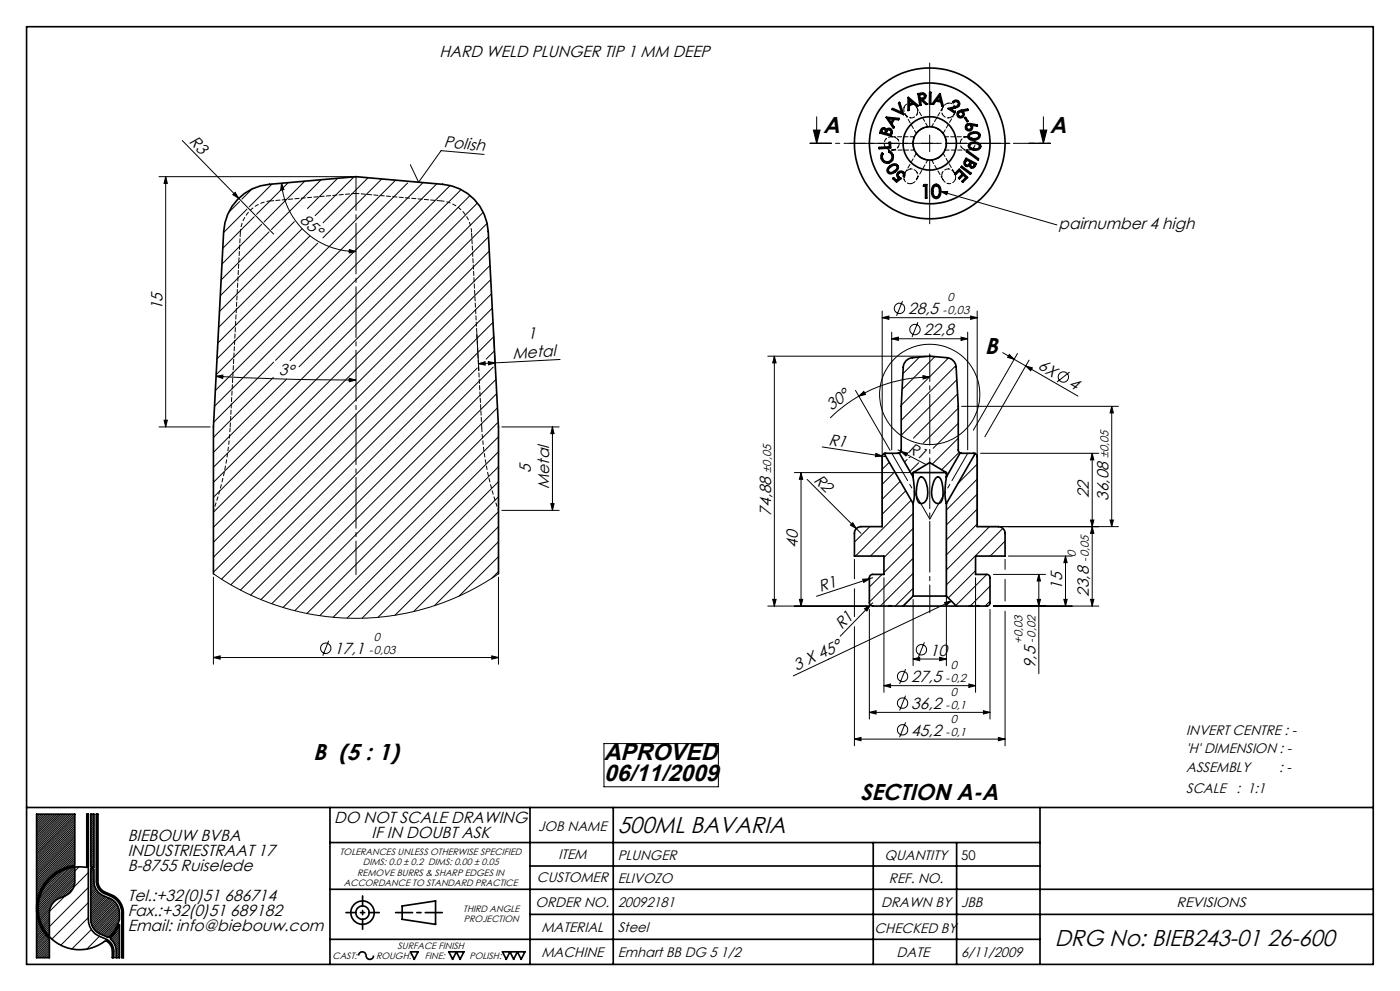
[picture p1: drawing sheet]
<svg xmlns="http://www.w3.org/2000/svg" width="420mm" height="297mm" viewBox="0 0 420 297" stroke-linecap="round" stroke-linejoin="round" font-family="sans-serif">
<g fill="none" stroke="#000" stroke-width=".3">
<path d="M278.9 18.9v19.1M244 39h2l-1 4zM245 35v8M312 39h2l-1 4zM313 35v8M47.7 52.9h58.1M49.7 52.9l.5 2.1h-1zM49.7 52.9v75M54.7 42.1l27.4 28.1M69.8 58.3l.8-.6 1 1.7zM75.6 56.6l-3 3.1M81.6 55.2l-6.8 6.8"/>
<path d="M84.5 54.9l.7 1.9-1 .2zM84.5 54.9a22.4 22.4 0 0 0 22.3 20.5M86.5 54.7l-9.5 9.5M91.4 54.3l-12.2 12.2M96.3 53.9l-14.9 14.9M101.3 53.4l-9.1 9.1M106.2 53l-11.7 11.6M110.4 53.3l-13.5 13.5M114.5 53.6l-17.6 17.7M118.7 54l-53.6 53.6M122.3 54.8l-57.5 57.5M126.8 54.8l-62.2 62.2"/>
<path d="M131.1 55.1l-66.8 66.7M135 55.6l-52.3 52.4M138.3 56.8l-51.3 51.3M141 58.6l-51.3 51.3M145.2 46.3l-12.9-1.1-6.7 9.4-2.5-5.2M254.8 43h19.1M276.4 43h5M278.9 40.5v5M278.9 48v19.1M282.2 57.4h2.1l-.3 1zM282.2 57.4l34.9 10M283.9 43h19.1"/>
<path d="M71.9 60.4l-3.4 3.3M74.1 62.7l-7 7M76.3 64.9l-9.4 9.5M78.5 67.2l-11.9 11.9M80.7 69.5l-14.3 14.4M88.3 66.4l-22.2 22.2M90.6 68.6l-24.7 24.7M93 70.7l-27.4 27.4M95.3 72.9l-30 29.9M104.8 74.8l2 .6-2 .4zM143.2 60.9l-79.2 79.1M145 63.6l-81 81"/>
<path d="M146.1 67l-82.1 82M146.5 71l-82.5 82.5M146.8 75.3l-82.8 82.7M147 79.5l-83 83M143.1 99.9l.6 11.1M147.2 83.8l-83.2 83.2M147.4 88.1l-83.4 83.4M147.7 92.4l-81.2 81.2M147.9 96.6l-78.6 78.7M148.1 99.7l.5 11.1M264.7 95.2l2-.5v1zM264.7 93.2v63.6"/>
<path d="M264.7 95.2h28.5M267.5 99.6v35.2M270.8 90.2l-1.8 4.4M275.4 96.6l-1.8 4.4M290.3 99.6v35.2M291.2 94.7l2 .5-2 .5zM293.2 93.2v63.6M64.8 112.8l2.1-.4-.1 1zM64.8 112.8l21 .8 21 .3M82 113.1l-18 18M82.1 108.5l-18 18M86 113.6l-22 22"/>
<path d="M104.8 113.4l2 .5-2 .5zM143.2 110.3l-68 68M143.5 109l2-.6 .1 1zM146.5 108.4l2 .4-2 .6zM148 110l-69.7 69.7M148.1 100.9l-76 75.9M148.3 105.2l-2.5 2.4M148.5 108.8l-5 .2M148.8 113.7l-67.3 67.2M149 118l-64.1 64.1M168 107.7l-19.5 1.1M230.3 106.7h47.6"/>
<path d="M232.3 106.7l.5 2.1h-1zM232.3 106.7v74.9M256.6 117l10.4 18M257.6 118.7l1.6-1.4 .4 .9zM257.6 118.7l-4.1 2.7-4.4 3.9M267.5 101.5l2-.5v1zM267.5 101.5h22.8M275.8 107l-4.9 5M276.9 112.6l2 .4-2 .6zM278.9 113a42.3 42.3 0 0 0-21.3 5.7M280.5 106.9l-9.9 9.8M284.6 107.3l-14.2 14.2"/>
<path d="M286.8 109.6l-16.4 16.4M287.1 113.8l-16.7 16.7M287.3 118.1l-13.3 13.2M288.3 101l2 .5-2 .5zM300.8 105.7l3.5 2M302.8 106.3l1.5 1.4-2-.6zM304.3 107.7l3.4 2M305.3 105.9l-13.3 23M307.7 109.7l2 .5-.5 .9zM307.7 109.7l15.7 9M308.7 107.9l-13.2 23M320.9 111.5l-3.8 3"/>
<path d="M47.7 127.9h15.3M49.2 125.9h1l-.5 2zM149.2 122.2l-60.8 60.8M149.5 126.5l-57.4 57.4M149.5 130.9l-53.6 53.6M149.5 135.4l-49.6 49.6M149.5 139.9l-45.4 45.3M150.5 127.9h17.2M165.7 127.9l.5 2.1h-1zM165.7 127.9v25.1M246.7 133.9l18 2.8M262.8 135.9l1.9 .8-2.1 .2z"/>
<path d="M264.7 136.7l1 .1M266.8 138.6l-2.1 2M269.4 134.8l8.4 4.4M270.3 135.3l2 .5-.5 .9zM272.1 137.7l-.7 .8M272.7 137.1h.1M275.6 138.7l-2.6 2.6M287.5 122.3l-10.5 10.6M287.5 126.9l-7.6 7.5M287.5 131.3l-7.8 7.8M287.8 135.5l-5.3 5.3M288.5 121.8h47"/>
<path d="M293.2 139.1l-5.8 5.7M294.2 135.9h35.4M327.7 135.9l.5 1.9h-1zM327.7 135.9v45.7M333.5 121.8l.5 2h-1zM333.5 121.8v36M149.5 144.4l-40.9 40.9M149.5 148.9l-36.1 36.1M149.5 153.3l-31 31.1M149.5 157.8l-25.4 25.5M150.5 153h17.2M165.2 151h1l-.5 2z"/>
<path d="M238.3 141.6h34.6M240.3 141.6l.5 2h-1zM240.3 141.6v40M242.1 143.7l16.2 16.1M255.1 157.4l.7-.7 1.1 1.7zM260.9 157.8l-4.6 4.7M268.4 141.4l-3.7 3.8M270.1 144.2l-5.4 5.4M271.7 147.1l-7 7M273.3 149.9l-16.7 16.7M273.9 153.9l-12.8 12.7M273.9 158.4l-8.7 8.7"/>
<path d="M293.2 143.6l-9.3 9.3M293.2 148.1l-9.3 9.2M293.2 152.6l-9.3 9.2M293.2 157.1l-9.3 9.2M294.2 157.8h41.3M296.9 157.8l-13 13M300.8 158.4l-16.9 16.9M327.2 155.9h1l-.5 1.9zM327.7 157.8l.5 2h-1zM333 155.9h1l-.5 1.9zM64 172l4.4 2.8 5.8 3.1 4.1 1.8 5.1 1.9 6.5 1.8 4.5 .9 6.7 .8 4.6 .2 4.5-.1 6.6-.6 6.6-1.2 5.9-1.5 5.1-1.8 4.7-2.1 4.5-2.3 5.9-3.7M64 173v26.1"/>
<path d="M149.5 173v26.1M149.5 162.3l-19.1 19.2M149.5 166.8l-11.8 11.8M149.5 171.3l-1.9 2M231.8 179.6h1l-.5 2zM239.8 179.6h1l-.5 2zM256.3 167.6v5.9M256.3 176.5v8.3M258.8 173.6l2.1-.1-1.8 1.1zM260.9 173.5l-15.9 5.2M261.8 173.1l-.9 .4M264.6 172.2l-3.8 3.7"/>
<path d="M265.2 173.1v34.4M273.9 179.6v19.9M273.9 162.8l-8.7 8.8M273.9 167.3l-13.1 13.1M273.9 171.8l-9.8 9.8M273.9 176.3l-5.3 5.3M283.9 161.4v38.1M292.7 173.1v34.4M292.7 171l-8.2 8.2M296.1 172.2l-9.4 9.3M297 175.7l-5.9 5.8M298 172.2h15.7"/>
<path d="M301.5 167.6v3M301.5 173.6v6.5M301.5 162.2l-4.4 4.4M302.5 166.6h19.2M311.1 179.6h1l-.5 2zM311.6 172.2l.5 1.9h-1zM311.6 172.2v29.7M319.2 179.6h.9l-.4 2zM319.7 166.6l.4 2h-.9zM319.7 166.6v15M327.2 179.6h1l-.5 2zM64 197.1l2-.5v1z"/>
<path d="M64 197.1h85.5M98.6 192l-1.8 4.5M147.5 196.6l2 .5-2 .5zM230.3 181.6h30.5M256.3 187.8v35.7M259.4 182.5l1.7-1.1-1 1.7zM260.8 182.6v32.9M261.1 181.4l-9 9.3M261.8 180.7l-.7 .7M273.9 197.5l2-.5v1zM273.9 197.5h10M277.3 192.5l-1.8 4.5"/>
<path d="M281.9 197l2 .5-2 .5zM283.4 180.5l2-.4-1.6 1.4zM285.4 180.1l-47.4 22.5M297 182.6v32.9M297 180.2l-1.5 1.4M298 181.6h31.6M301.5 183.2v40.3M260.8 213.5l2-.5v1zM260.8 213.5h36.2M265.2 205.5l2-.5v1zM265.2 205.5h27.5M271.7 216.5l-1.8 4.4"/>
<path d="M271.7 208.5l-1.8 4.4M271.7 200.5l-1.8 4.5M290.7 205l2 .5-2 .5zM295 213l2 .5-2 .5zM181.2 222.8h34.3v13h-34.3zM256.3 221.5l2-.5v1zM256.3 221.5h45.2M299.5 221l2 .5-2 .5zM11.5 244l-.5 .5M12 244l-1 1M12.6 244l-1.6 1.6M13.1 244l-2.1 2.2"/>
<path d="M13.7 244l-2.7 2.7M14.3 244l-3.3 3.3M14.8 244l-3.8 3.9M15.4 244l-4.4 4.4M15.9 244l-4.9 5M16.5 244l-5.5 5.6M17.1 244l-6.1 6.1M17.6 244l-6.6 6.6M18.2 244l-7.2 7.2M18.7 244l-7.7 7.8M19.3 244l-8.3 8.3M19.9 244l-8.9 8.9"/>
<path d="M20.4 244l-9.4 9.5M21 244l-10 10M21.6 244l-10.6 10.6M21.9 260l-10.3 10.2M22.1 244l-11.1 11.2M22.4 244.3l-11.4 11.4M22.4 244.8l-11.4 11.5M22.4 245.4l-11.4 11.4M22.4 245.9l-11.4 11.5M22.4 246.5l-11.4 11.4M22.4 247l-11.4 11.5M22.4 247.6l-11.4 11.5"/>
<path d="M22.4 248.2l-11.4 11.4M22.4 248.7l-11.4 11.5M22.4 249.3l-11.4 11.5M22.4 249.9l-11.4 11.4M22.4 250.4l-11.4 11.5M22.4 251l-11.4 11.4M22.4 251.5l-11.4 11.5M22.4 252.1l-11.4 11.5M22.4 252.7l-11.4 11.4M22.4 253.2l-11.4 11.5M22.4 253.8l-11.4 11.5M22.4 254.3l-11.4 11.5"/>
<path d="M22.4 254.9l-11.4 11.5M22.4 255.5l-6.8 6.8M22.4 256l-4.9 5M22.4 256.6l-3.8 3.9M22.4 257.1l-2.9 3M22.4 257.7l-2 2.1M22.4 258.3l-1.3 1.3M22.4 258.8l-.6 .7M22.4 260l-10.9 10.9M23.7 259.8l-12.2 12.3M26 244h.1M26.5 257l-.5 .5"/>
<path d="M26.5 248l-.5 .5M26.5 252.5l-.5 .5M27.7 244l-.5 .5M28.2 244.1l-1 1M28.2 244.7l-1 .9M28.2 245.8l-1 1M28.2 246.4l-1 .9M28.2 248.6l-1 1M28.2 249.2l-1 .9M28.2 249.7l-1 1M28.2 250.3l-1 .9M28.2 250.9l-1 .9"/>
<path d="M28.2 252l-1 .9M28.2 252.6l-1 .9M28.2 253.7l-1 .9M28.2 254.8l-1 .9M28.2 255.3l-1 1M28.2 255.9l-1 1M28.2 256.5l-1 .9M28.2 257l-1 1M28.2 257.6l-1 .9M28.2 258.2l-1 .9M28.2 258.7l-1 1M28.2 259.9l-.2 .1"/>
<path d="M28.2 245.2l-1 1M28.2 246.9l-1 1M28.2 247.5l-1 1M28.2 248l-1 1M28.2 251.4l-1 1M28.2 253.1l-1 1M28.2 254.2l-1 1M28.2 259.3l-.6 .6M29.4 249.7l-.5 .5M29.4 254.1l-.5 .5M29.4 245.2l-.5 .4M29.4 258.7l-.5 .4"/>
<path d="M11 272h.1M11 272.6h.1M11 271.4h.1M11 273.1h.1M11 273.6v.1M11.1 270.8l-.1 .1M11.1 274.1l-.1 .1M11.1 270.1l-.1 .2M11.2 274.6l-.2 .2M11.3 269.4l-.3 .3M11.3 275l-.3 .3M11.4 275.5l-.4 .4"/>
<path d="M11.5 268.7l-.5 .5M11.5 275.9l-.5 .6M11.7 276.4l-.7 .6M11.7 267.9l-.7 .7M11.8 276.8l-.8 .8M12 277.2l-1 1M12.1 266.9l-1.1 1.2M12.1 277.6l-1.1 1.1M12.3 278l-1.3 1.3M12.5 278.3l-1.5 1.6M12.7 265.8l-1.7 1.7M12.7 278.7l-1.7 1.7"/>
<path d="M12.9 279l-1.9 1.9M13.2 279.4l-2.2 2.1M13.4 279.7l-2.4 2.4M14 263.9l-3 3M14.8 273.8l-2.6 2.6M14.8 274.4l-2.5 2.4M14.8 274.9l-2.3 2.3M14.8 275.4l-2.1 2.2M14.8 276l-1.9 2M14.8 276.6l-1.7 1.7M14.8 277.1l-1.5 1.6M14.8 278.3l-1.1 1.1"/>
<path d="M14.8 278.8l-.8 .9M14.8 279.4l-.6 .6M14.8 280l-.3 .3M14.9 272.5l-3 3.1M15.2 271.7l-3.4 3.4M17.5 261.6l-4.3 4.2M18.7 260.9l-6.1 6.1M19.6 260.5l-7.4 7.5M20.5 260.3l-8.5 8.5M21.2 260.1l-9.5 9.4M22.3 265.1l-3.7 3.8M22.4 260.5l-10.9 11"/>
<path d="M22.4 261.7l-10.9 10.9M22.4 262.2l-10.9 11M22.4 262.8l-10.9 10.9M22.4 263.3l-10.8 10.9M22.4 263.9l-10.7 10.7M22.4 264.5l-4.8 4.8M26.5 261.5l-14.5 14.5M26.5 266l-13 13M26.5 270.5l-10.9 10.9M26.5 275l-8.3 8.3M27.4 278.6l-5.8 5.8M27.7 260.4l-.5 .4"/>
<path d="M28.1 260.5l-.9 .9M28.2 261.5l-1 1M28.2 262.1l-1 .9M28.2 263.2l-1 1M28.2 263.8l-1 .9M28.2 260.9l-1 1M28.2 262.6l-1 1M28.2 264.3l-1 1M28.3 264.8l-1.1 1M28.3 265.3l-1.1 1.1M28.5 265.7l-1.3 1.3M28.6 266.1l-1.4 1.4"/>
<path d="M28.8 266.5l-1.6 1.6M29 266.8l-1.8 1.8M29.3 267.2l-2.1 2M29.4 263.1l-.5 .5M29.6 267.4l-2.4 2.4M29.8 267.7l-2.6 2.6M30.2 268l-3 2.9M30.4 266.6l-.3 .3M30.5 268.2l-3.3 3.3M30.9 268.4l-3.7 3.6M31.3 268.6l-4.1 4M31.6 268.7l-4.4 4.5"/>
<path d="M32 268.9l-4.8 4.8M32.5 269.1l-5.3 5.1M32.8 269.2l-5.6 5.6M33.2 269.4l-6 6M33.4 268.1l-.4 .4M33.6 269.6l-6.4 6.3M33.9 269.8l-6.6 6.6M34.2 270.1l-6.8 6.8M34.3 279l-1.9 1.9M34.5 270.3l-6.9 7M34.8 270.6l-7.1 7.1M35 271l-7.1 7.1"/>
<path d="M35 277.7l-3 3M35.2 271.3l-7 7.1M35.4 271.7l-7 7M35.5 276.7l-3.9 3.9M35.6 272.1l-6.9 6.9M35.7 272.5l-6.7 6.8M35.8 273l-6.5 6.5M35.8 275.8l-4.6 4.6M35.8 273.5l-6.2 6.2M35.8 274.1l-5.8 5.8M35.8 274.6l-5.4 5.5M35.8 275.2l-5 5"/>
<path d="M35.8 277.5l-.3 .2M35.8 278l-.9 1M35.8 278.6l-2.7 2.7M35.8 279.1l-2.5 2.5M35.8 279.7l-2.2 2.2M35.9 270.1l-.4 .4M37 273.5l-.5 .4M37 278l-.5 .4M13.6 280l-2.6 2.6M13.9 280.3l-2.9 2.9M14.1 280.6l-3.1 3.2M14.4 280.9l-3.4 3.4"/>
<path d="M14.6 281.2l-3.6 3.7M14.8 280.5l-.1 .1M14.8 281.6l-3.8 3.9M14.8 282.2l-3.8 3.8M14.8 282.7l-3.8 3.9M14.8 283.3l-3.7 3.7M14.8 283.9l-3.1 3.1M14.8 284.4l-2.6 2.6M14.8 285l-2 2M14.8 285.6l-1.5 1.4M14.8 286.1l-.9 .9M14.8 286.7l-.3 .3"/>
<path d="M29.8 280.6l-3.8 3.8M32.8 282.1l-.3 .4M34.1 285.3l-.4 .5M35.8 280.2l-1.9 2M35.8 280.8l-1.7 1.7M35.8 281.4l-1.5 1.5M35.8 281.9l-1.3 1.4M35.8 282.5l-1.2 1.2M35.8 283.1l-1 1M35.8 283.6l-.9 1M35.8 284.2l-.9 .9M35.8 284.8l-.9 .9"/>
<path d="M35.8 285.3l-.9 1M35.8 285.9l-.9 .9M35.8 286.4l-.6 .6M35.8 287h.1M37 282.4l-.5 .5M37 286.9l-.1 .1"/>
<circle cx="269.9" cy="92.4" r="1.56"/>
<circle cx="274.5" cy="98.8" r="1.55"/>
<circle cx="278.9" cy="118.2" r="15"/>
<circle cx="319" cy="113" r="1.55"/>
<circle cx="97.7" cy="194.3" r="1.56"/>
<circle cx="276.4" cy="194.7" r="1.55"/>
<circle cx="270.8" cy="218.7" r="1.56"/>
<circle cx="270.8" cy="210.7" r="1.56"/>
<circle cx="270.8" cy="202.7" r="1.55"/>
</g>
<path d="M81.2 60.2a10 10 0 0 0-9.1 9.4M141.5 69.6a9.9 9.9 0 0 0-9.1-9.4M69 128.2a87.8 87.8 0 0 1-5 24.8M144.5 128.2a87.8 87.8 0 0 0 5 24.8" fill="none" stroke="#000" stroke-width=".3" stroke-dasharray="1.3 .6" stroke-linecap="butt"/>
<g fill="none" stroke="#000" stroke-width=".5">
<path d="M8 8h404v281h-404zM264.6 38.4l.3-.1a.85 .85 0 0 1 1 .7 .96 .96 0 0 1 1.3-.4 .96 .96 0 0 1 .4 1.3l-.3 .9-3.3-.9zM264.7 38.8a.69 .69 0 0 1 .9 .2 .69 .69 0 0 1-.1 .9l-1.1-.3zM265.9 35.1l3.8 .4-.1 .4-1.3-.2-.8 1.3 .7 1.1-.2 .3zM266.3 38.9l.3-.1a.87 .87 0 0 1 .8 .6 .87 .87 0 0 1-.3 1l-1.3-.4zM266.5 35.6l1.4 .1-.6 1zM267.6 32.8l.3-.3 2.6 1.2-.9-2.8 .3-.2 1.2 3.6zM272.5 29.2l3 2.5-.4 .2-1-.9-1.3 .7v1.2l-.4 .2zM272.8 29.9l1.1 .9-1.1 .5zM275.4 28.1l.7-.1a1.01 1.01 0 0 1 1.6 .5 1.01 1.01 0 0 1-1 1.3l1.5 1.4-.4 .1-1.5-1.4h-.2l.2 1.6-.3 .1zM275.8 28.4l.6-.1a.65 .65 0 0 1 1 .5 .65 .65 0 0 1-.8 .7l-.6 .1zM278.9 27.7h.4l-.1 3.5h-.4z"/>
<path d="M281.8 28.8l.4 1.4-1.2-.3zM281.9 28.1l1.1 3.7-.4-.1-.3-1.2-1.5-.2-.8 1-.4-.1zM285.8 30.6a1.11 1.11 0 0 1 1.8-.2 1.11 1.11 0 0 1-.5 1.8l-1.9 .5 1.4 .8-.3 .3-1.9-1.3a4.1 4.1 0 0 0 3-1 .78 .78 0 0 0-.3-1 .78 .78 0 0 0-1 .3zM287.4 33.5l.6-.3 2.3-.5 .1 .4-1.7 .3a1.05 1.05 0 0 1 .3 1.5 1.05 1.05 0 0 1-1.6 .1 1.05 1.05 0 0 1 0-1.5zM289.4 35.4l.3-.2 .7 1.1-.3 .2zM289.9 37.3a3.5 3.5 0 0 1 3.3 .2v.3l-1.7-.3a1.08 1.08 0 0 1-.2 1.5 1.08 1.08 0 0 1-1.5-.2 1.08 1.08 0 0 1 .1-1.5zM290.9 40l.5-.3a2.26 2.26 0 0 1 2.5 .5 1.34 1.34 0 0 1-1.5 1.7 1.3 1.3 0 0 1-1.5-.1 1.3 1.3 0 0 1-.4-1.4zM263.7 44.2l3.1-.2v-1.3h.3l.1 1.6-3.5 .3zM264.6 45.9l.3 .2a1.54 1.54 0 0 0 .5 2.2 1.54 1.54 0 0 0 2.2-.7 1.54 1.54 0 0 0-1-2.1l.1-.3a1.9 1.9 0 0 1 1.2 2.6 1.9 1.9 0 0 1-2.7 .9 1.9 1.9 0 0 1-.6-2.8zM266.7 50a1.64 1.64 0 0 1 2.8-.2 2.18 2.18 0 0 1-3 2.1l-.2-.3a1.14 1.14 0 0 1 .4-1.6zM266.9 50.2l.8-.5a1.04 1.04 0 0 1 1.4 0 1.8 1.8 0 0 1-2.4 1.9l-.1-.2a.91 .91 0 0 1 .3-1.2zM269.4 51.7a1.14 1.14 0 0 1 1.5-.2 1.14 1.14 0 0 1 .4 1.5l-.3-.2a.85 .85 0 0 0-.6-1.1 .85 .85 0 0 0-1 .6 .85 .85 0 0 0 .7 1l.3 .2-1.4 1-1.2-1 .3-.2 .9 .8 .8-.6-.2-.1a1.1 1.1 0 0 1-.2-1.7z"/>
<path d="M277.3 55.3h.7v4.1h-.3v-3.6h-.7zM279.9 55.7a1.3 1.3 0 0 1 1.5-.3 1.3 1.3 0 0 1 .8 1.3 2.13 2.13 0 0 1-1 2.7h-.7a2.66 2.66 0 0 1-.6-3.7zM280.4 55.8l.5-.1a2 2 0 0 1 .3 3.3l-.3 .1a1.61 1.61 0 0 1-1-2.3zM286.4 52.1l1.4-1.4 2.5 2.5-1.5 1.4-.2-.2 1.2-1.2-.8-.8-1.2 1.2-.2-.3 1.1-1.1-.9-1-1.2 1.1zM288.5 49.8l2.8 2.1-.2 .3-2.8-2.1zM289.8 47.4l3.1 1.7a1.33 1.33 0 0 1-1.6 1.2l-.4-.8a.97 .97 0 0 1-1.4 .2 .97 .97 0 0 1-.2-1.4zM289.9 47.9l1.2 .6-.2 .5a.7 .7 0 0 1-.5 .5 .7 .7 0 0 1-.7-.3l-.1-.6zM290.1 45.1l3.4 2.5-.1 .3-3.5-2.5zM290.8 43.1a2.13 2.13 0 0 1 3.4 .8 2.04 2.04 0 0 1-3.6 .1zM290.8 40.5a1.85 1.85 0 0 1 2.9 0 1.82 1.82 0 0 1-2.9 .8zM291.1 43.3l1.3-.4a1.25 1.25 0 0 1 1.5 1 1.74 1.74 0 0 1-3-.2zM291.5 48.7l1 .5-.3 .4a.57 .57 0 0 1-.7 .4 .57 .57 0 0 1-.3-.9z"/>
<path d="M265.3 135.9l-.4 .3-.2 .6v21h-6.4a1.99 1.99 0 0 0-2 2v6.8h8.9v5.6h-3.4a1.02 1.02 0 0 0-1 .9v7.6a1.02 1.02 0 0 0 1 .9h9.1M265.3 135.9l8.6 15M269.8 135.7l-4.5 .2M269.8 135.7l.6-.7a232.7 232.7 0 0 1 .6-25.5l.8-1.4 1.4-.8a27.8 27.8 0 0 1 12 .2l1.1 1 .5 1a221.1 221.1 0 0 1 .7 25.5l.5 .7M269.8 135.7l4.1 7.2M288 135.7l4.6 .2M288 135.7l-4.1 7.2M292.6 135.9l.6 .8v21.1h6.3a2.05 2.05 0 0 1 2 2v6.8h-8.8v5.6h3.3a.96 .96 0 0 1 1 .9v7.6a.96 .96 0 0 1-1 .9h-2.2M292.6 135.9l-8.7 15M273.9 142.9v.3a19.1 19.1 0 0 1 0 7.7M273.9 141.6h10M273.9 141.6v1.3"/>
<path d="M273.9 150.9v27.7M273.9 141.6l5-3 5 3M275.9 143.1l.5-.2a1.92 1.92 0 0 1 1.5 1.9 5.3 5.3 0 0 1-.5 5.8 1.34 1.34 0 0 1-1.5 .2 1.34 1.34 0 0 1-.8-1.2 9.6 9.6 0 0 1 .8-6.5zM280.9 143.1l.5-.2a1.32 1.32 0 0 1 1.1 1.3l.1 .6a7.1 7.1 0 0 1-.4 5.8 1.5 1.5 0 0 1-2.4-1 7.3 7.3 0 0 1 1.1-6.5zM283.9 142.9l-.1 .5a16.4 16.4 0 0 0 .1 7.5M283.9 141.6v1.3M283.9 150.9v27.7M64 172v-44.1l3.1-58.5a15 15 0 0 1 13.7-14.2l26-2.3 26 2.3a15 15 0 0 1 13.7 14.2l3 58.5v44.1M273.9 178.6h10M273.9 178.6l-3 3M283.9 178.6l3 3M266.8 181.6h.3"/>
<path d="M266.8 181.5v.1M270.9 181.6h16M286.9 181.6h4.7M290.9 181.6h.7M291.6 181.6h1.2M292.8 181.6h1M8 242h404M11 244h11.4v15.4a12.9 12.9 0 0 0-10.7 8.6 12.9 12.9 0 0 0 3.1 13.4v5.6h-3.8zM22.4 259.9v4.2a4.7 4.7 0 0 1-2.9 4.4l-1.8 .7a4.7 4.7 0 0 0-2.9 4.4v7.1M26 244h.5v31.6a5.6 5.6 0 0 0 3.4 5l1.7 .8a4 4 0 0 1 2.5 3.7v1.9h-.4v-1.9l-.3-1.4-.6-1-1.1-.8a12.4 12.4 0 0 1-19.8-6.6 12.4 12.4 0 0 1 14.1-15.3zM27.2 244h1v16l-1-.3zM28.9 244h.5v20.7l.2 .8 .8 1.1 1.2 .8 1.7 .7a5.9 5.9 0 0 1 3.7 5.5v13.4h-.5v-13.4a5.5 5.5 0 0 0-3.3-5l-1.8-.8a4.1 4.1 0 0 1-2.5-3.7z"/>
<path d="M99 242v47M99 252.5h213M159 242v47M159 259.5h153M184 242v47M262 252.5v36.5M287 252.5v36.5M312 242v47M27.2 260.2l1 .4v3.5a4.8 4.8 0 0 0 2.9 4.4l1.8 .7a4.8 4.8 0 0 1 2.9 4.4 6.5 6.5 0 0 1-.7 4l-.8 1.4-1.7 2.1-2.4-1.1a4.8 4.8 0 0 1-3-4.4zM35.8 277.1v9.9h-.9l-.2-3.1-.6-1.4-1.1-1.2 1.6-2zM99 266.5h313M120.6 271.5l10.1-1.5v7l-10.1-1.5z"/>
<path d="M159 274h253M99 281.5h213M107.6 286.4a1.16 1.16 0 0 1 1.3-1.1 1.16 1.16 0 0 1 1 1.4 1.13 1.13 0 0 0 1.2 .8 1.13 1.13 0 0 0 1-1.1M123.2 285.3h2.2l-1.1 2.2zM134.7 285.3h4.5l-1.2 2.2-1.1-2.2-1.1 2.2zM150.7 285.3h6.8l-1.1 2.2-1.2-2.2-1.1 2.2-1.1-2.2-1.1 2.2z"/>
<circle cx="288.2" cy="34.2" r=".74"/>
<circle cx="290.7" cy="38.1" r=".74"/>
<circle cx="278.9" cy="43" r="18.1"/>
<circle cx="278.9" cy="43" r="5"/>
<circle cx="278.9" cy="43" r="8"/>
<circle cx="278.9" cy="43" r="22.6"/>
<circle cx="108.8" cy="273.5" r="3.5"/>
<circle cx="108.8" cy="273.5" r="2"/>
</g>
<path d="M243 43h72M243 43h6.9M243 42.9h6.9M315 43h-6.8M315 42.9h-6.8" fill="none" stroke="#000" stroke-width=".3" stroke-dasharray="6.3 1.3 1.3 1.3"/>
<path d="M278.9 106v77.6" fill="none" stroke="#000" stroke-width=".3" stroke-dasharray="15.2 1.3 1.3 1.3" stroke-dashoffset="6.9"/>
<path d="M106.8 52.9v119.3" fill="none" stroke="#000" stroke-width=".3" stroke-dasharray="15.2 1.3 1.3 1.3" stroke-dashoffset="5.1"/>
<path d="M278.9 155.6l-11.4-19.8M278.9 155.6l11.4-19.8" fill="none" stroke="#000" stroke-width=".3" stroke-dasharray="15.2 1.3 1.3 1.3" stroke-dashoffset="5.7"/>
<g fill="none" stroke="#000" stroke-width=".3" stroke-dasharray="1.3 .6">
<path d="M271.2 32.2a1.92 1.92 0 0 1 2.2-1.3M271.2 32.2a2.55 2.55 0 0 0 2 3.1M271.5 34.1l3.4 5.9M273.2 35.3a1.82 1.82 0 0 0 1.9-1.1M275.1 34.2a2.52 2.52 0 0 0-1.7-3.3M276.4 38.7l-1.5 1.3a5.1 5.1 0 0 1 3.4-2l-1.9 .7M278.3 38l-3.3-5.9M281.4 38.7l-1.8-.7a4.9 4.9 0 0 1 3.3 2l-1.5-1.3M282.7 34.2a2.03 2.03 0 0 0 1.9 1.1M282.9 32.1l-3.4 5.9M284.4 30.9a1.87 1.87 0 0 1 2.2 1.3M284.4 30.9a2.52 2.52 0 0 0-1.7 3.3"/>
<path d="M284.6 35.3a2.55 2.55 0 0 0 2-3.1M106.8 58l-25.6 2.2M265.7 44.2a2.02 2.02 0 0 1 0-2.5M265.7 44.2a2.52 2.52 0 0 0 3.7-.1M267.5 45h6.8M269.4 44.1a1.9 1.9 0 0 0 0-2.2M269.4 41.9a2.56 2.56 0 0 0-3.7-.2M273.2 50.6a2.55 2.55 0 0 0-2 3.2M273.4 55a1.89 1.89 0 0 1-2.2-1.2M273.4 55a2.52 2.52 0 0 0 1.7-3.3M273.9 43l.4 2a5.3 5.3 0 0 1 0-4l-.4 2M274.3 41h-6.8"/>
<path d="M274.9 46l-3.4 5.9M275 53.8l3.3-5.9M275.1 51.7a1.98 1.98 0 0 0-1.9-1.1M276.4 47.3l1.9 .6a5.3 5.3 0 0 1-3.4-1.9l1.5 1.3M279.5 47.9l3.4 5.9M281.4 47.3l1.5-1.4a4.6 4.6 0 0 1-3.4 2l1.9-.6M282.7 51.7a2.52 2.52 0 0 0 1.7 3.3M282.9 40l3.4-5.9M283.5 45h6.8M283.9 43l-.4-2a4.9 4.9 0 0 1 0 4l.4-2M284.6 50.6h-.1a2 2 0 0 0-1.8 1.1M286.3 51.9l-3.4-6"/>
<path d="M286.6 53.8a1.98 1.98 0 0 1-2.2 1.2M286.6 53.8a2.55 2.55 0 0 0-2-3.2M288.4 41.9a2.07 2.07 0 0 0 0 2.2M288.4 44.1a2.52 2.52 0 0 0 3.7 .1M290.3 41h-6.8M292.1 41.7a1.9 1.9 0 0 1 0 2.5M292.1 41.7a2.56 2.56 0 0 0-3.7 .2M72.1 69.6l-3.1 58.6M132.4 60.2l-25.6-2.2M144.5 128.2l-3-58.6"/>
</g>
<path d="M118.7 273.5h14" fill="none" stroke="#000" stroke-width=".5" stroke-dasharray="6.3 1.3 1.3 1.3" stroke-dashoffset="1.3"/>
<path d="M103.8 273.5h10M108.8 278.5v-10" fill="none" stroke="#000" stroke-width=".5" stroke-dasharray="6.3 1.3 1.3 1.3" stroke-dashoffset="3.3"/>
<g fill="#000">
<path d="M69.8 58.3l.8-.6 1 1.7zM282.2 57.4h2.1l-.3 1zM262.8 135.9l1.9 .8-2.1 .2zM270.3 135.3l2 .5-.5 .9zM255.1 157.4l.7-.7 1.1 1.7zM258.8 173.6l2.1-.1-1.8 1.1zM259.4 182.5l1.7-1.1-1 1.7zM283.4 180.5l2-.4-1.6 1.4z"/>
<path d="M49.7 52.9l.5 2.1h-1zM49.2 125.9h1l-.5 2z"/>
<path d="M84.5 54.9l.7 1.9-1 .2zM104.8 74.8l2 .6-2 .4z"/>
<path d="M244 39h2l-1 4zM312 39h2l-1 4z"/>
<path d="M264.7 95.2l2-.5v1zM291.2 94.7l2 .5-2 .5z"/>
<path d="M64.8 112.8l2.1-.4-.1 1zM104.8 113.4l2 .5-2 .5z"/>
<path d="M143.5 109l2-.6 .1 1zM146.5 108.4l2 .4-2 .6z"/>
<path d="M267.5 101.5l2-.5v1zM288.3 101l2 .5-2 .5z"/>
<path d="M276.9 112.6l2 .4-2 .6zM257.6 118.7l1.6-1.4 .4 .9z"/>
<path d="M307.7 109.7l2 .5-.5 .9zM302.8 106.3l1.5 1.4-2-.6z"/>
<path d="M165.7 127.9l.5 2.1h-1zM165.2 151h1l-.5 2z"/>
<path d="M327.7 135.9l.5 1.9h-1zM327.2 155.9h1l-.5 1.9zM327.7 157.8l.5 2h-1zM327.2 179.6h1l-.5 2zM311.6 172.2l.5 1.9h-1zM311.1 179.6h1l-.5 2zM319.7 166.6l.4 2h-.9zM319.2 179.6h.9l-.4 2z"/>
<path d="M333 155.9h1l-.5 1.9zM333.5 121.8l.5 2h-1z"/>
<path d="M64 197.1l2-.5v1zM147.5 196.6l2 .5-2 .5z"/>
<path d="M239.8 179.6h1l-.5 2zM240.3 141.6l.5 2h-1zM231.8 179.6h1l-.5 2zM232.3 106.7l.5 2.1h-1z"/>
<path d="M260.8 213.5l2-.5v1zM295 213l2 .5-2 .5zM273.9 197.5l2-.5v1zM281.9 197l2 .5-2 .5z"/>
<path d="M265.2 205.5l2-.5v1zM290.7 205l2 .5-2 .5z"/>
<path d="M256.3 221.5l2-.5v1zM299.5 221l2 .5-2 .5z"/>
</g>
<g font-size="7.1">
<text x="181.2" y="227.7">APROVED</text>
<text x="181.2" y="234.2">06/11/2009</text>
</g>
<g font-size="6.9">
<text x="247" y="39.9">A</text>
<text x="315" y="39.9">A</text>
<text x="295.4" y="106.2">B</text>
<text x="93.9" y="227.9">B (5 : 1)</text>
<text x="258" y="239.8">SECTION A-A</text>
<text x="185.3" y="249.7">500ML BAVARIA</text>
<text x="316.4" y="283.5">DRG No: BIEB243-01 26-600</text>
</g>
<g font-size="4.8">
<text x="131.8" y="17.2">HARD WELD PLUNGER TIP 1 MM DEEP</text>
<text x="56.5" y="42.5" transform="rotate(46 56.5 42.5)">R3</text>
<text x="133.1" y="44.2" transform="rotate(5 133.1 44.2)">Polish</text>
<text x="89.8" y="66.4" transform="rotate(42 89.8 66.4)">85°</text>
<text x="317.6" y="68.6">pairnumber 4 high</text>
<text x="48.7" y="93" transform="rotate(-90 48.7 93)">15</text>
<text x="272.4" y="94.2">28,5</text>
<text x="158.3" y="101.7" transform="rotate(-3 158.3 101.7)">1</text>
<text x="277.1" y="100.5">22,8</text>
<text x="153.8" y="107.4" transform="rotate(-3 153.8 107.4)">Metal</text>
<text x="83.6" y="112.5" transform="rotate(2 83.6 112.5)">3°</text>
<text x="311.1" y="110.4" transform="rotate(30 311.1 110.4)">6X</text>
<text x="320.3" y="115.8" transform="rotate(30 320.3 115.8)">4</text>
<text x="249.5" y="123.3" transform="rotate(-38 249.5 123.3)">30°</text>
<text x="248.4" y="133.2" transform="rotate(9 248.4 133.2)">R1</text>
<text x="272.1" y="135.4" transform="rotate(27 272.1 135.4)">R1</text>
<text x="159.2" y="141.7" transform="rotate(-90 159.2 141.7)">5</text>
<text x="164.7" y="146.5" transform="rotate(-90 164.7 146.5)">Metal</text>
<text x="244" y="144.1" transform="rotate(45 244 144.1)">R2</text>
<text x="326.7" y="149.4" transform="rotate(-90 326.7 149.4)">22</text>
<text x="231.3" y="154.6" transform="rotate(-90 231.3 154.6)">74,88</text>
<text x="332.5" y="150.2" transform="rotate(-90 332.5 150.2)">36,08</text>
<text x="239.3" y="164.2" transform="rotate(-90 239.3 164.2)">40</text>
<text x="246.2" y="177.3" transform="rotate(-18 246.2 177.3)">R1</text>
<text x="318.7" y="176.7" transform="rotate(-90 318.7 176.7)">15</text>
<text x="326.7" y="178.9" transform="rotate(-90 326.7 178.9)">23,8</text>
<text x="252.5" y="188.9" transform="rotate(-46 252.5 188.9)">R1</text>
<text x="100.3" y="196">17,1</text>
<text x="279" y="196.5">10</text>
<text x="239" y="200.9" transform="rotate(-25 239 200.9)">3 X 45°</text>
<text x="310.7" y="200.3" transform="rotate(-90 310.7 200.3)">9,5</text>
<text x="273.3" y="204.5">27,5</text>
<text x="273.3" y="212.5">36,2</text>
<text x="273.3" y="220.5">45,2</text>
<text x="38.3" y="251.9">BIEBOUW BVBA</text>
<text x="100.2" y="246.6">DO NOT SCALE DRAWING</text>
<text x="111.5" y="251.1">IF IN DOUBT ASK</text>
<text x="38.3" y="256.5">INDUSTRIESTRAAT 17</text>
<text x="38.3" y="261">B-8755 Ruiselede</text>
<text x="38.3" y="270">Tel.:+32(0)51 686714</text>
<text x="38.3" y="274.6">Fax.:+32(0)51 689182</text>
<text x="38.3" y="279.1">Email: info@biebouw.com</text>
</g>
<g font-size="4.1">
<text x="355.9" y="220.3">INVERT CENTRE : -</text>
<text x="355.9" y="225.7">'H' DIMENSION : -</text>
<text x="355.9" y="231.4">ASSEMBLY</text>
<text x="383.7" y="231.4">: -</text>
<text x="355.9" y="237.5">SCALE</text>
<text x="371" y="237.5">: 1:1</text>
<text x="161.4" y="249">JOB NAME</text>
<text x="167.5" y="257.4">ITEM</text>
<text x="185.3" y="257.7">PLUNGER</text>
<text x="265.4" y="257.8">QUANTITY</text>
<text x="161.1" y="264.3">CUSTOMER</text>
<text x="185.3" y="264.6">ELIVOZO</text>
<text x="266.7" y="264.6">REF. NO.</text>
<text x="160.7" y="271.8">ORDER NO.</text>
<text x="185.3" y="271.7">20092181</text>
<text x="264.4" y="271.7">DRAWN BY</text>
<text x="288.3" y="271.7">JBB</text>
<text x="352.9" y="271.7">REVISIONS</text>
<text x="162.4" y="279.4">MATERIAL</text>
<text x="185.3" y="279.4">Steel</text>
<text x="262.3" y="279.6">CHECKED BY</text>
<text x="162.4" y="286.9">MACHINE</text>
<text x="185.3" y="286.8">Emhart BB DG 5 1/2</text>
<text x="269" y="286.9">DATE</text>
<text x="288.3" y="286.9">6/11/2009</text>
</g>
<text font-size="4" x="288.4" y="257.8">50</text>
<g font-size="3.5">
<text x="282.8" y="94.2">-0,03</text>
<text x="284.3" y="90.3">0</text>
<text x="332.6" y="137.3" transform="rotate(-90 332.6 137.3)">±0,05</text>
<text x="231.4" y="141.7" transform="rotate(-90 231.4 141.7)">±0,05</text>
<text x="322.8" y="167" transform="rotate(-90 322.8 167)">0</text>
<text x="326.7" y="168.5" transform="rotate(-90 326.7 168.5)">-0,05</text>
<text x="110.6" y="196.1">-0,03</text>
<text x="112.2" y="192.1">0</text>
<text x="306.8" y="193" transform="rotate(-90 306.8 193)">+0,03</text>
<text x="310.7" y="192.6" transform="rotate(-90 310.7 192.6)">-0,02</text>
<text x="285.2" y="200.6">0</text>
<text x="283.7" y="204.5">-0,2</text>
<text x="285.2" y="208.6">0</text>
<text x="283.7" y="212.5">-0,1</text>
<text x="283.7" y="220.5">-0,1</text>
<text x="285.2" y="216.6">0</text>
</g>
<g font-size="2.8">
<text x="102" y="256.1">TOLERANCES UNLESS OTHERWISE SPECIFIED</text>
<text x="107.2" y="262.5">REMOVE BURRS &amp; SHARP EDGES IN</text>
<text x="108.8" y="259.1">DIMS: 0.0 ± 0.2 DIMS: 0.00 ± 0.05</text>
<text x="103.2" y="265.5">ACCORDANCE TO STANDARD PRACTICE</text>
<text x="139" y="273.5">THIRD ANGLE</text>
<text x="139.2" y="276.5">PROJECTION</text>
<text x="99.7" y="287.3">CAST:</text>
<text x="112.8" y="287.3">ROUGH:</text>
<text x="119.3" y="284.4">SURFACE FINISH</text>
<text x="127.5" y="287.3">FINE:</text>
<text x="140.8" y="287.3">POLISH:</text>
</g>
</svg>
